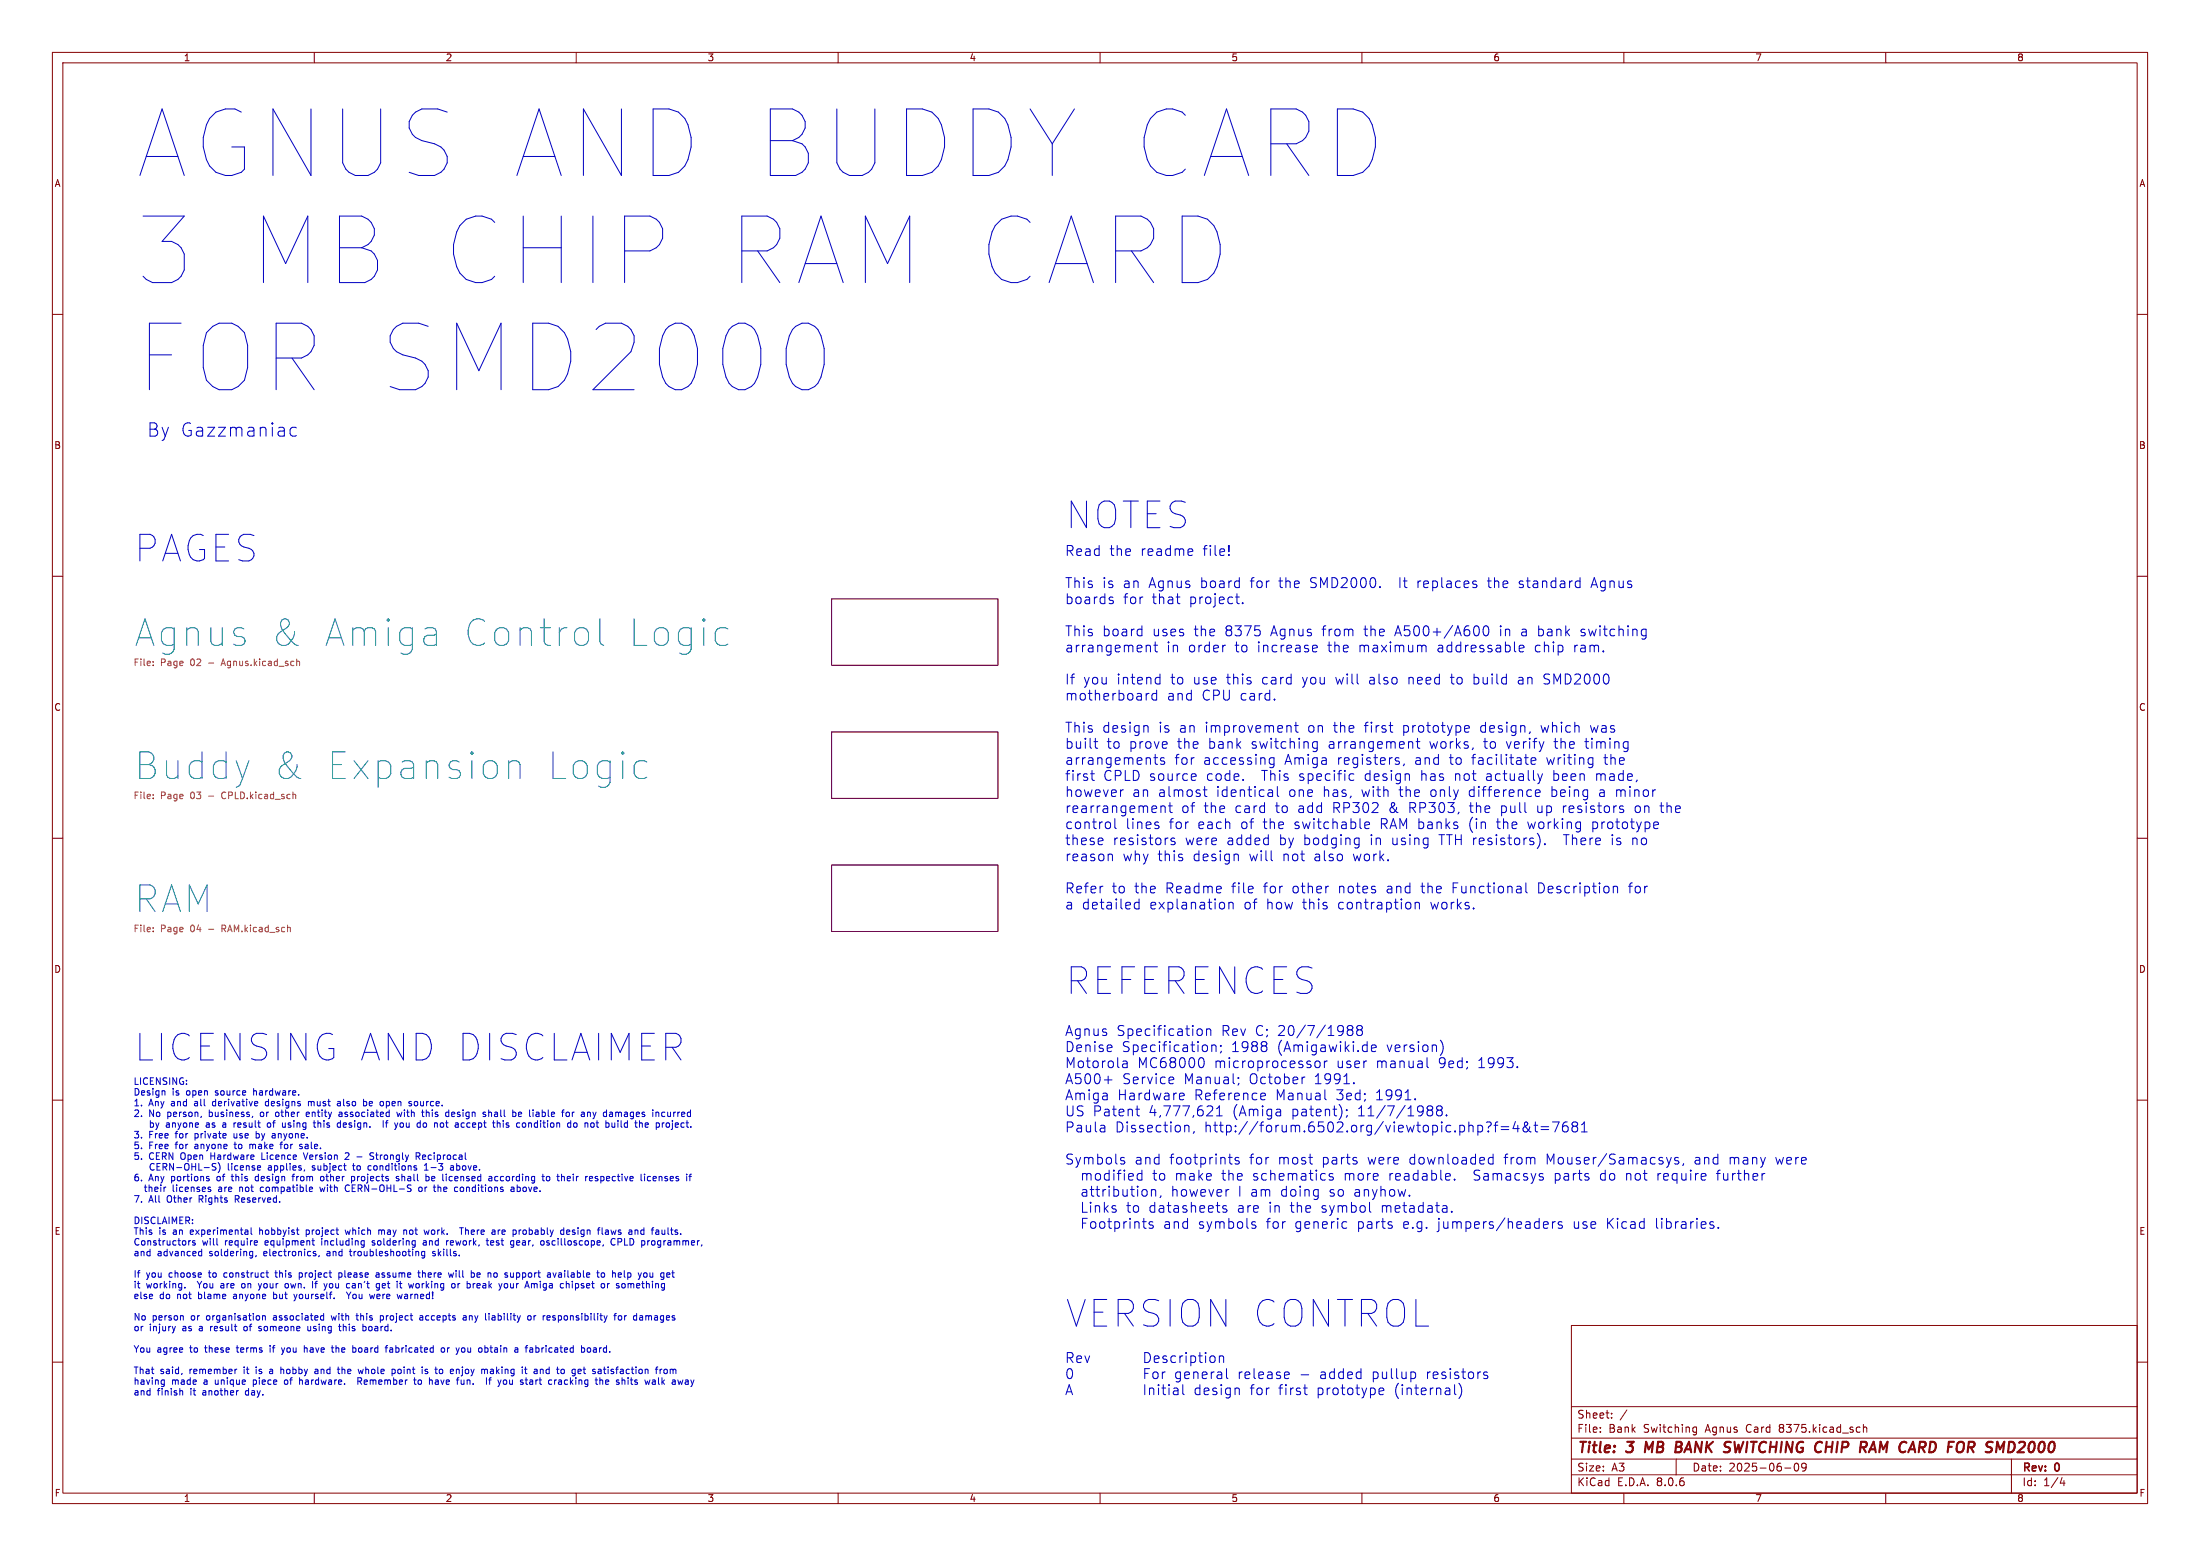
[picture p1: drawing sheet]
<svg xmlns="http://www.w3.org/2000/svg" width="420mm" height="297mm" viewBox="0 0 420 297" stroke-linecap="round" stroke-linejoin="round" font-family="sans-serif">
<g fill="none" stroke="#840000" stroke-width=".19">
<path d="M10 10h400v277h-400zM12 12h396v273h-396zM60 10v2M110 10v2M160 10v2M210 10v2M260 10v2M310 10v2M360 10v2M10 60h2M408 60h2M10 110h2"/>
<path d="M408 110h2M10 160h2M408 160h2M10 210h2M408 210h2M10 260h2M300 253h108v32h-108zM408 260h2M300 278.5h108M300 274.5h108M300 268.5h108M305.5 273.2v.2"/>
<path d="M305.5 272.5v.1M307.7 270.5v.2M307.7 269.8v.1M310.6 269.1l-1.3 1.9M320 278.5v3M323.3 273.3h.6M323.3 272.5h.6M323.9 272.4v1.2l-.3 .3-.4-.1M342.7 279.4l.2-.1a.8 .8 0 0 1 .5 .7 .8 .8 0 0 1-.5 .8 1 1 0 0 1-.2-1.4zM344.8 279.9l-.3 .3h-.3l-.3-.3 .2-.5 .4-.1 .2 .1a.99 .99 0 0 1-.3 1.4h-.3M355.7 272.5l.2-.1 .4 .1 .1 .9M355.7 271.9v1.5"/>
<path d="M384 278.5v6.5M60 285v2M110 285v2M160 285v2M210 285v2M260 285v2M300 281.5h108M310 285v2M340.7 280.2h1.2M360 285v2M393.7 282l-.4 1.1h.9M394 282.6v1"/>
</g>
<path d="M314.3 275.2l-.3 2M319.9 276.2h.7M320.1 275.2h.6M320.6 276.2l.3 .1M320.8 277.1l-1 .1M320.8 276.1l-.2 .1M348.6 276.2h1.2M348.7 275.2l-.2 2M356.8 277.2l.9-2 .4 2M357 276.6h1M384.3 275.3a1.13 1.13 0 0 1 .1 1.4" fill="none" stroke="#840000" stroke-width=".4"/>
<path d="M158.7 114.3h31.8v12.7h-31.8zM158.7 139.7h31.8v12.7h-31.8zM158.7 165.1h31.8v12.7h-31.8z" fill="none" stroke="#840084" stroke-width=".19"/>
<path d="M82.6 119.8l.5 .3 .2 .4v2.7M111.4 119.8l.5 .3 .4 .7v1.4l-.4 .8-.5 .2M114.5 118.1v4.4l.3 .5 .4 .2M83.3 123l-.5 .2M83.3 121l-.5 .3M136.8 122.7l.7 .5h1l.5-.2M139 120.1l-.5-.3h-1l-.7 .5M97.1 145.2v3.4M97.1 145.7a1.26 1.26 0 0 1 2.2 .2v2.7M121.5 145.5l.5-.3h1l.5 .3M121.5 148.4l.5 .2h1l.5-.2" fill="none" stroke="#008484" stroke-width=".19"/>
<path d="M29.2 177.7v.2M29.2 177.1v.1" fill="none" stroke="#848400" stroke-width=".19"/>
<g fill="none" stroke="#0000c2" stroke-width=".19">
<path d="M154.3 61.7l1.2 .6 .6 .6a10.7 10.7 0 0 1 0 10.3l-.6 .6-1.2 .6h-1.2M55.4 82v.8l.2 .3 .3 .2 .7-.2M212 114.6l.5 .1 .1 .3-.3 .2h-.4M212 114h.5M218 119.5v1.9M224.5 114h.8M225.1 115.2h.2M227.4 104.8h.2l.1 .4-.9 .2M227.6 105.9l-.2 .1M234.6 105.8v.2M234.6 104.1v1.2M235.9 114h.7"/>
<path d="M236.4 115.2h.2M237.2 115v.2M263.4 112v.2M281.7 111.5l.3 .3-.3 .4M281.7 110.9l.2 .1M282 119.5a1.19 1.19 0 0 1 0 1.9M283.4 119.5h.4a1.19 1.19 0 0 1 0 1.9h-.2a1.27 1.27 0 0 1-.2-1.9zM301.5 110.9l.1 .1M301.6 110.3v1.9M301.6 112.1l-.1 .1M217.8 120.1l.2 .1M218 121.3l-.2 .1"/>
<path d="M218.9 138.5l.3 .3v1M219.1 123.2h.4l.1 .2v1M219.4 132.4h-.4M220.3 123.2h.7M220.5 122.5v1.7l.1 .1 .4 .1M220.8 132.4h-.5l-.4 .3v.6l.2 .2h.7M220.8 131.7v1.9M220.9 129.3l.5 .1M221.4 128.7v1.9M221.4 130.5l-.5 .1M233.8 123.2h.2M243.3 133.4v.2"/>
<path d="M246.2 138.5l.3 .3v1M247.1 138.5h.7M247.4 137.9v1.6l.1 .2 .3 .1M250.8 123.2h.6l.1 .4-.9 .2M251.4 124.3l-.6 .1M265.2 138.5h.7M265.7 139.8h.2M271.7 123.2h.5v.2v1M279.9 138.5l.5 .1 .1 .3-.9 .2M280.4 139.7l-.5 .1M290 123.8l.9-.2-.1-.4h-.5l-.3 .2 .1 .9h.7M313.7 120.1l.5 .1"/>
<path d="M314.2 121.3l-.5 .1M314.2 120.1v1.5l-.3 .4M208.2 147.7h.7M208.5 147.1v1.6l.1 .2 .3 .1M208.8 141.6h.8M209.1 140.9v1.7l.1 .1 .4 .1M211.8 157l.2 .3v.5l-.2 .3M212.8 156.3v1.6l.3 .3M214.5 150.8l-.4 .1M220.3 144.6h.7M220.5 144v1.6l.1 .2 .4 .1M221 157.5l.3 .3-.3 .4"/>
<path d="M221 156.9l.2 .1M221.6 153.8v1.3M221.6 154a.47 .47 0 0 1 .8 .1v1M222.3 144.7l-.5-.1-.3 .3 .1 .3 .7 .2v.4h-.8M223.1 153.8h.7M223.3 153.2v1.6l.1 .2 .4 .1M228.1 147.7l.1 .1 .1 .3-.9 .2M228.2 148.9l-.1 .1M229.7 150.8h.7M230 150.1v1.7l.1 .1 .3 .1M242.3 150.8h.4l.2 .2v1M242.9 151.9l-.6 .1"/>
<path d="M242.9 151.2l-.6 .1M243.2 144.7l-.5-.1-.4 .4v.5l.2 .3h.7M243.2 144.6v1.6l-.2 .2M243.8 150.1v1.7l.3 .2M250.6 142.5l.3 .3 .6-.1M251.5 141.6v1.5l-.2 .3M251.5 141.7l-.6-.1-.3 .3M257.7 147.8h.8M257.7 148.9h.8M258.9 160l.6 .1M259.5 160v1.5l-.2 .3M260.5 157.5l.9-.2v-.3l-.6-.1-.3 .3 .1 .9h.8"/>
<path d="M266.9 145.3l.3 .2-.3 .4M266.9 144.6l.2 .1M268.1 145.8l-.2 .4M269.6 141.7l.1 1.1M270.3 141.6h.8M270.6 140.9v1.7l.1 .1 .4 .1M292.3 145.3l.9-.2-.1-.4-.5-.1-.3 .3 .1 .9h.7M293.1 151l.3-.2h.3l.3 .2v.2l-.9 .2M293.1 151.8l.3 .2 .5-.1M293.6 147.7l.4 1.3M293.9 159.9l.1 .8-.3 .9M294 149l-.2 .4"/>
<path d="M294.5 147.7l-.5 1.3M303.9 144.6l.2 .1M304.1 144.6v1.6l-.2 .2M304.1 145.8l-.2 .1M309.4 153.8l.5 .1M309.4 154.5l.5 .1 .1 .2-.3 .3h-.4M316 156.9l.5 .1 .1 .3-.9 .2M316.5 158.1l-.5 .1M210.5 160.1l.1 .3-.9 .2M211.8 163l.5 .1 .1 .2v1M217.5 171.6v1.9M217.5 172.3l-.6-.1-.4 .4v.5l.2 .3h.8"/>
<path d="M224.3 160.1l-.5-.1-.3 .2 .1 .3 .7 .2v.4h-.8M233.7 172.4v.9M234.6 172.2v1.3M234.6 172.4a.47 .47 0 0 1 .8 .1v1M236.1 163l.3 .3v1M259.5 161.1l-.6 .1M270.2 172.2v1.3M270.2 172.4a.47 .47 0 0 1 .8 .1v1M291.3 168.5v1.7l.3 .2M294.9 161v.2M308 169.3a.47 .47 0 0 1 .8 .1v1M212.2 199.5l.1 .4-.9 .2"/>
<path d="M228.7 196.5a.52 .52 0 0 1 .8 .2v.6a.52 .52 0 0 1-.8 .3M230.3 196.6a.47 .47 0 0 1 .8 .1v1M230.3 196.4v1.3M231.3 199.5v1.2M231.3 199.6a.47 .47 0 0 1 .8 .1v1M233.1 199.5v.2M241.7 199.7l.2 .3v.4l-.2 .2M241.9 199.2l-.2 .3M257.5 196.6l-.3 .3 .1 .6 .2 .2 .6-.1 .2-.3-.1-.6-.3-.1M257.5 196.6l-.3-.4 .1-.3 .2-.1h.6l.2 .3-.1 .3-.3 .2M257.5 196.6h.4M259.4 196.6l-.4 .3v.4l.4 .4h.3l.4-.4v-.4l-.4-.3"/>
<path d="M259.4 196.6l-.4-.4 .1-.3 .3-.1h.3l.4 .3-.1 .3-.3 .2M259.4 196.6h.3M275 198.5a2.21 2.21 0 0 1 .1 2.9M31.3 208.2l.2 .2v.6M38.4 213.1v.1M39.5 214.3l-.1 .1M39.5 214.7l-.2 .2 .2 .3M42.9 214.3l-.3 .1M43 214.7h-.3l-.2 .2 .1 .2 .4 .1M44.9 214.3h.1M47.7 218.4v.9M47.9 218.4l-.2 .1"/>
<path d="M48.2 213.1l-.1 .2M48.9 215.9v1.3M48.9 217.2h.1M49 216.4h-.1M49.1 210.3l.1 .2-.6 .2M50.8 210.3l-.1 .2 .1 .5M51.1 214.4l.3-.1 .3 .3v.3l-.3 .3-.3-.1-.1-.2zM51.9 217l.2 .2h.3M52.4 216.4h-.4M52.4 216.7h-.3l-.2 .2M52.7 212.3l-.1 .2 .1 .6M53.4 218.4h.5"/>
<path d="M53.6 218.2v1.1M54.5 214.3v.9M54.5 215.1l-.2 .1M57.7 218.5l-.3-.1-.2 .3 .5 .3M57.7 219.1l-.1 .2-.4-.1M58.9 210.2v.9M58.9 212.3l-.4 .2v.6h.4M59.1 212.6l-.6 .1M59.2 210.2l-.3 .2M59.8 214.3h.5M60 215.1l.3 .1M60.7 213.9v1.3"/>
<path d="M61.1 214.3l-.4 .1M64.4 210.3h.5M64.7 212.3h.5M64.9 214.3l.1 .1M65 213.9v1.3M65 215.1l-.1 .1M65 210.5l-.4 .1-.2 .2 .2 .3 .4-.1M65.3 212.6h-.4l-.2 .2 .2 .3h.4M66 214.3l-.5 .2 .1 .6 .4 .1M66.1 214.6l-.6 .1M69.4 210.3l.4-.1 .2 .3-.1 .5h-.5M69.4 209.8v1.3"/>
<path d="M73.1 210.3l.1 .2-.1 .5M73.2 213.9v1.3M73.6 214.3h.5M73.9 213.9l-.1 .2v1.1M75.8 212.3l.2 .8 .2-.6 .3 .6 .2-.8M77 214.4v.7M78.4 210.7l.2 .1-.2 .3M78.4 210.2l.1 .1M79.2 210.3l-.1 .2 .1 .5M80.5 212.3h.5M80.7 213.1h.3M81.2 214.3l.2 .3v.3l-.2 .3"/>
<path d="M81.4 211.9v1.2M81.6 212.3l-.2 .1M85.1 214.3h.5M85.2 213.9l.1 1.2M85.3 212.3h.4M85.7 213.1h-.4M85.7 211.9v1.2M89.6 214.3l-.4 .1-.1 .2 .1 .5 .4 .1M92.4 212.7l.3 .1v.1l-.4 .2M92.4 212.3h.3M93.3 211.9v1.2M93.7 212.3l-.4 .1"/>
<path d="M96.1 213.9v.1M96.1 214.3v.9M96.6 215.1l.4 .1M97 214.3l-.4 .2 .1 .2h.3M98 212.3h.4l.1 .2-.1 .5-.4 .1M99.5 212.3h-.3l-.2 .2v.6h.5M99.6 212.6l-.6 .1M100.9 214.4l.2-.1 .3 .1 .1 .8M100.9 214.3v.9M102.4 213.1h.5M102.4 212.3h.4M102.9 212.6l-.5 .1"/>
<path d="M108.1 212.4l.2-.1 .4 .1v.5l-.1 .2h-.3l-.2-.1zM109.6 214.4l.3-.1 .3 .3-.2 .5h-.4M112.3 212.3l.4 .2v.6M118.6 215l.2 .2M119.2 214.4v.7M126.9 212.3h-.3l-.3 .2 .1 .6h.5M129.3 214.3l-.4 .2 .1 .6 .3 .1M129.5 214.6l-.6 .1M210.8 206.1h1.5M210.8 214.9l.1 1.2M210.9 216l-.2 .1M210.9 215.2l-.2 .1"/>
<path d="M214.4 202.6h.7l.1 1.2M214.4 203.7h.8M215.2 203l-.8 .2M216.8 211.7h.7M217.1 211.1v1.6l.1 .2 .3 .1M223.8 205.6l.2 .1 .1 .3-.9 .2M224 206.8l-.2 .1M225.4 208.7h.6l.1 .4-.9 .2M226 209.8l-.6 .1M226.4 214.8l.5 .1 .1 .2v1M228 216l-.2 .3M229.8 202.2a.98 .98 0 0 1-.6 1.6"/>
<path d="M230.3 213h1.2M231.4 211.3v.6M232.2 213h1.1M232.2 211.6l.6-.5v1.9M233.1 200.6l-.1 .4M236.4 205.7v.2M236.5 206.8l-.2 .3M240.9 208.7h.6l.1 .4-.9 .2M241.5 209.8l-.6 .1M249.1 205.6l-.4 .1M251.1 202.7a.52 .52 0 0 1 .5-.2 .52 .52 0 0 1 .4 .4v.5a.52 .52 0 0 1-.5 .4 .52 .52 0 0 1-.5-.4zM252.8 202.5v1.3"/>
<path d="M252.9 209.7l.3 .2M253.4 202.5l-.4 .1-.2 .3M257.1 211.8v.2M257.2 212.9l-.2 .4M258.5 206.7v.2M261.8 200.1l.9-.2-.1-.4h-.5l-.3 .2 .1 .9h.7M270.2 209.7v.2M272.4 201.9v1.6l.3 .3M272.5 211.7l.3 .2M272.5 211.3l.3-.2h.4l.2 .2 .1 .2-.3 .4M272.8 211.9h.4M272.8 211.9l-.3 .2"/>
<path d="M273.2 211.9l.3 .4-.1 .5-.2 .2h-.4l-.3-.2M274.6 211.9l-.4 .4v.3l.4 .4h.4l.3-.4v-.3l-.3-.4M274.6 211.9l-.4-.4 .1-.2 .3-.2h.4l.3 .3-.1 .3-.2 .2M274.6 211.9h.4M276.1 212.8v.2M286.6 215.1h1.4M286.6 215.6h1.4M289.3 214.1l-.5 1.3h1.2M289.7 203.6v.2M289.8 214.8v1.3M292 215.1l-.1 .4-.2 .4a.52 .52 0 0 1-.8 0 .52 .52 0 0 1 0-.7l.8-.7-.1-.3h-.5a.71 .71 0 0 0 .2 1 1.35 1.35 0 0 0 1 .9M292.8 214.8h.8"/>
<path d="M293.1 214.2v1.6l.1 .2 .4 .1M294.2 215.1h1.4M294.2 215.6h1.4M296.4 214.2h1.2l-.8 1.9M299.2 214.2a.76 .76 0 0 0-.9 .8v.7l.2 .3 .5 .1 .3-.2 .1-.7-.2-.2-.6-.1-.3 .3M300.5 215l-.4 .3 .1 .6 .3 .2 .5-.1 .2-.3-.1-.5-.3-.2M300.5 215l-.4-.4 .1-.3 .3-.1h.5l.2 .3-.1 .3-.3 .2M300.5 215h.3M301.9 216.1h1.1M301.9 214.7l.6-.5v1.9M36 236.8v.9M36.4 236.8l-.4 .3"/>
<path d="M37.2 236.9l-.3-.1-.2 .2 .1 .2 .4 .1v.3h-.5M38.1 238.9h.4M38.5 238.4v1.3M38.5 239.6l-.4 .1M39.6 225h.3l.1 .2-.5 .2M39.6 224.5l.3 .1M40.2 227.1v.3M41 222.7l.2 .3-.2 .3M41 222.1h.2M41.5 237.6l.1 .1M41.7 222a1.49 1.49 0 0 1 0 1.8M45.8 226.6v.8"/>
<path d="M45.9 226.6l-.1 .1M47.2 234.8l.1 .2v.6M47.3 235.6h-.1M47.3 235.1h-.1M47.9 234.3v1.1l.2 .2M48.1 238.9h.1M48.2 238.9v1.1M48.2 239.6l-.1 .1M48.8 224.6l-.1 .2 .1 .5M48.9 239.6l-.1 .3M49.1 236.9v.2l-.6 .1M50.2 226.6l-.4 .1-.1 .1 .1 .5 .4 .1"/>
<path d="M51.4 222.5l-.1 .1M51.4 222.9l-.2 .1 .2 .3M55.7 224.5h.5M55.9 224.3v1.1M57.9 220l.4 1.3M58.5 234.8v1.2M58.5 235.6h.1M58.6 234.8h-.1M59.5 236.8h.5M59.6 226.7l.1 .2-.6 .1M59.6 223.3h.4M59.7 236.4v1.1l.3 .2"/>
<path d="M60 239.3h.3v.2l-.4 .2M60 238.9h.3M60 222.5l-.4 .2 .1 .2h.3M60.9 239.6l-.1 .3M61.1 226.6l.2 .8 .2-.6 .3 .6M61.7 224.6l-.3-.1-.2 .3v.5l.2 .1 .3-.1M65.9 234.8l.2 .8 .3-.6M66.3 226.2a.61 .61 0 0 0-.4 .7 .61 .61 0 0 0 .8 .4M66.4 220l-.5 .2M66.4 226.2l.3 .1M66.6 220.6l-.8 .7h.8M66.7 238.9h.5"/>
<path d="M66.9 238.4v1.2M67.1 224.6l.4-.1 .2 .3-.1 .5h-.5M67.1 224.5v1.3M67.3 222.5h.5M67.5 222.1v1.1l.3 .1M68.1 220.8h1M69.2 236.8l.3 .1M69.5 237.6l-.3 .1M69.5 236.8v1l-.1 .2M70.5 222.5l.4 .1M70.9 223.3h-.4M71 237.6l.2 .1"/>
<path d="M71.2 236.8l-.2 .2 .2 .2M71.3 220.1l-.4-.1-.2 .2v.3l.5 .3 .1 .3-.2 .2-.5-.1M72.3 234.8v.8M72.3 234.9l.4-.1 .2 .2M76.1 224.6l-.3-.1-.2 .2 .1 .2 .4 .1v.3h-.5M77.3 234.8l.3 .2v.6M79.4 220.7l.6-.1 .2-.1-.1-.3-.7-.2v1.3M79.7 220.7l.5 .6M80 226.7l.2-.1 .3 .1 .1 .5-.1 .2h-.3l-.2-.1zM81 223.3h.7M81.1 238.9h-.4l-.2 .2 .1 .5h.5M81.1 238.9v1l-.3 .2h-.3"/>
<path d="M81.2 236.8l-.4 .1M81.3 237.2h-.3l-.2 .2v.2l.5 .1M81.3 224.6l.4-.1 .2 .3-.1 .5h-.5M81.3 224.1v1.3M81.4 222.1v1.2M81.9 234.8l-.2 .8-.3-.6-.2 .6M82.5 224.6v.7M82.6 239.6l.4 .1M83 238.9l-.4 .1v.2l.4 .1M83 224.9l-.6 .1M83.6 226.2v1.2M84 226.6l-.4 .1"/>
<path d="M85.2 236.8v.9M85.6 236.8l-.4 .3M86 224.5l-.3 .3v.4l.3 .2M86 222.6h.5l.1 .7M86.6 222.8l-.4 .1-.2 .1 .2 .3h.4M87.7 234.3h.8M88.1 234.3v1.3M88.3 226.6l-.3 .1-.1 .1v.5l.4 .1M88.9 234.3v1.3M89.2 234.8l-.3 .1M92.8 236.8h.5M93 236.4v1.1l.3 .2"/>
<path d="M93.4 225.3h.5M93.4 224.6h.4l.1 .8M93.9 224.9l-.5 .1M94.9 224.5l-.3 .1-.2 .2 .1 .5 .4 .1M95.1 234.8v.8M95.5 234.8l-.4 .2M97.6 236.9h.5M97.6 237.6h.5M97.6 226.7h.5v.7M98.1 236.8v1l-.3 .3-.3-.1M98.1 226.9l-.4 .1-.2 .1 .2 .3h.4M98.7 227.4h.4"/>
<path d="M98.7 226.2v1.2M99.1 234.8v.8M99.1 226.6l-.4 .1M99.5 234.8l-.4 .2M103.3 236.9l.3-.1 .3 .3-.1 .5h-.5M103.5 224.5h.4M103.6 224.1v1.1l.3 .2M104.4 224.6l.3-.1 .3 .3v.4l-.3 .2-.3-.1-.1-.1zM107.5 234.8h.1M107.6 234.3v1.3M107.6 235.6h-.1M108.2 235.2l.6-.1-.1-.3h-.3l-.2 .2v.6h.5"/>
<path d="M108.4 224.6v.7M108.9 224.9l-.6 .1M112.9 224.5l.2 .4-.6 .1M113.1 225.3l-.2 .1M113.6 225.3l.4 .1M114 224.5l-.4 .2 .1 .2 .3 .1M115.6 234.8h.5l.1 .8M116.2 235.1h-.5l-.2 .2 .2 .3h.5M117.1 236.4a.61 .61 0 0 0-.5 .8 .61 .61 0 0 0 .8 .3M117.2 236.4l.2 .1M118 236.4v1.3M118 237.1h.5"/>
<path d="M121.4 234.8l.4 .2v.6M122.4 234.9v.6M123 224.1v.1M124 236.8l-.2 .1M124.2 224.6l-.4-.1-.2 .3 .1 .5h.5M124.7 224.6v.7M125.3 224.9l-.6 .1M126.4 235.4l.2 .2 .3-.1M126.9 234.8v.8M214.2 221.6h.4l.1 .3-.2 .3h-.4M214.2 220.9l.4 .1M218 224.1l-.5-.1-.4 .4v.5l.2 .3h.7"/>
<path d="M218 223.4v1.9M219.8 227.1v1.2M219.8 227.2a.47 .47 0 0 1 .8 .1v1M220.1 233.3l-.5-.1-.2 .3v.2l.7 .2v.5h-.7M221.6 228.2l-.2 .4M234.1 230.2l-.4-.1-.3 .3 .1 .3 .6 .1v.5h-.7M234.4 227.1h.2M234.5 220.9h.7M234.9 222.1l.3 .1M236.5 221l-.5-.1-.2 .3 .1 .3 .6 .1v.5h-.7M239.2 233.8l.5 .1 .1 .3-.3 .3h-.4M239.2 233.2l.5 .1"/>
<path d="M254.5 224.1l-.5-.1-.3 .3 .1 .2 .7 .2v.5h-.8M256.9 233.2l.2 .1M257.1 234.4l-.2 .1M261.5 231.3l.2 .1M277.1 231.2v.2M277.7 225.1v.2M284.3 222.1h.7M284.3 221h.7M285 220.3v1.9M295.3 233.2l.2 .1 .1 .3-.9 .2M295.5 234.4l-.2 .1M296.4 233.2v1.3"/>
<path d="M296.9 233.2l-.3 .1-.2 .3M298.2 233.3l-.5-.1-.2 .3 .1 .2 .6 .2v.5h-.7M319.1 220.9l-.5 1.3M320.4 221l-.4-.1-.3 .3 .1 .3 .6 .1v.5h-.7M321.4 222.1l-.2 .4M328 234.3v.2M33.5 253.2l-.3 .8M34.9 251.2l.1 .8M35.3 245.7v.1M46.2 245.1l-.1 .1 .1 .6M46.7 253.2l-.2 .2 .2 .6M49.3 245l.3 .8"/>
<path d="M49.4 254h.4M49.6 245.8l-.3 .5M49.8 253.2l-.4 .2v.1l.4 .1M49.9 245l-.3 .8M50.1 251.2l.2-.1 .3 .1 .1 .8M50.1 251.1v.9M50.8 242.9h.5M51 243.6l.3 .2M51.6 256.8v.2M51.6 257.3v.8M52.2 246.6v1.3M52.2 247.8l.2 .1"/>
<path d="M52.4 247l-.2 .1M52.5 242.9h.5M52.7 242.5v1.2M53.7 257.3l.3 .8M54 258.1l-.3 .4M54.3 257.3l-.3 .8M55 245.1l-.4-.1-.2 .2 .1 .5 .1 .1h.4M56.1 247l.3 .9M56.4 247.9l-.3 .4M56.7 247l-.3 .9M57.1 243.7l.4 .1M57.1 242.9v1.3"/>
<path d="M57.5 242.9l-.4 .1M58.1 256.8v1.3M58.1 257.4l.4-.1 .1 .1M58.8 253.2v.8h.3l.2-.1M60.1 245h.5M60.3 244.8v1M61.4 251.1l.4 .1M61.8 250.7v1.3M61.8 251.9l-.4 .1M63.2 251.1l.3 .9M63.2 257.3h.5M63.5 258l.2 .1"/>
<path d="M64.6 253.2h.5M64.7 242.9v1.3M64.7 243l.4-.1 .1 .2M64.8 252.7v1.1l.3 .2M65.2 243.7l-.1 .1-.4-.1M66.1 246.6l.5 .7M66.6 247.3v.6M67 246.6l-.4 .7M67.3 245.4v.4M67.5 257.3h.3l.2 .2-.1 .5-.4 .1M68 251.1h.4M68.1 250.7v1.1l.3 .2"/>
<path d="M69.3 253.2h.3l.3 .2-.1 .6h-.5M71.5 247l-.2 .9-.3-.6M71.8 243h.5l.1 .8M72.1 245l.3 .1M72.4 243.3h-.5l-.1 .2 .1 .3 .5-.1M72.4 245.8h-.3M72.4 245v1l-.1 .2-.3 .1M72.6 251.2l.4-.1 .2 .1M72.6 251.1v1.3M73.2 251.9l-.2 .1-.4-.1M73.4 245l-.4 .2v.6h.4M73.5 257.3h.5"/>
<path d="M73.6 245.3l-.6 .1M74 256.8l-.2 .1M74.8 257.3h-.4M74.8 257.6h-.3l-.1 .2v.2l.4 .1M76.8 247l-.3 .9-.2-.6M79.7 242.9h.5M79.8 245l-.3 .1-.1 .1v.5l.4 .1M79.9 242.5v1.1l.3 .2M80.2 251.2h.5v.8M80.7 242.5v1.3M80.7 251.4l-.4 .1-.2 .2 .2 .3 .4-.1M80.8 242.9l-.1 .2"/>
<path d="M84.3 257.3h.3l.3 .2v.4l-.3 .2-.3-.1-.1-.1zM85.4 257.3v.8M85.7 257.3l-.3 .2M86.6 242.9l-.3 .9-.2-.6-.2 .6M87.4 245v.8M87.8 245l-.4 .2M88.2 257.3h.4M88.2 258h.4M88.5 251.2h.4l.1 .8M89 251.4l-.4 .1-.2 .2 .2 .3 .4-.1M90.1 242.9l.4 .1 .1 .2-.1 .5-.4 .1M91.5 242.9l-.4 .2v.6l.4 .1"/>
<path d="M91.5 245l-.4 .2v.6h.4M91.7 243.3l-.6 .1M91.7 245.3l-.6 .1M92.6 257.3h.3l.2 .1M93.1 258l-.2 .1-.3-.1M93.4 250.7v.1M93.4 251.1v.9M94.3 243.6l.2 .2 .3-.1M94.8 243l-.3-.1-.2 .3M96.9 245.1v.6M97.5 245v.7l.1 .1M98 243.7l-.4 .1"/>
<path d="M98 242.9v.9M100.9 251.2l.3-.1 .2 .3v.3l-.2 .3-.3-.1-.2-.2zM101.9 251.1v.9M102.2 245l.3 .2v.6M102.2 251.1l-.3 .3M102.3 258l.4 .1M102.7 257.3h-.4M104.6 251.1l.4 .1v.2l-.6 .2M105 251.9l-.4 .1M105.6 242.9l.3 .9 .3-.9M109.3 244.6v.1M109.3 245v.8"/>
<path d="M111.1 257.3h.4l.1 .2v.5l-.5 .1M112.2 257.3h.3l.3 .2v.4l-.3 .2-.3-.1-.1-.1zM113.4 257.3h-.1M113.4 257.6l-.2 .2 .2 .3M114.9 243l.3-.1 .2 .3v.4l-.2 .2-.3-.1-.1-.1zM117.2 251.1h.5M117.7 245.8h.1M117.7 250.7l-.3 .2v1.1M117.7 245.1v.3M118.1 251.2l.2-.1 .3 .1 .1 .5-.1 .2-.3 .1-.2-.1zM119.2 242.5v1.1l.2 .2M120.9 245.1l-.3-.1-.2 .2"/>
<path d="M122.3 251.1l.4 .2v.7M122.7 251.9l-.4 .1M122.7 251.4l-.4 .1M124.1 242.9v.7l.3 .2M128.2 242.9h.5M128.4 242.5v1.1l.3 .2M224.4 258.9l-.5-.1-.4 .4v.5l.2 .3h.7M225.3 258.8v1.3M225.8 258.8l-.4 .1-.1 .3M226.4 258.2v.2M226.4 258.8v1.3M227.3 258.9l.6-.1 .3 .4v.5l-.1 .3h-.8"/>
<path d="M227.3 258.8v1.9M228.8 258.8h.7M229.1 258.2v1.6l.1 .2 .3 .1M230.2 258.2v.2M230.2 258.8v1.3M231.1 259a.52 .52 0 0 1 .5-.2 .52 .52 0 0 1 .4 .4v.5a.52 .52 0 0 1-.5 .4 .52 .52 0 0 1-.5-.4zM232.8 258.8v1.3M232.8 259a.47 .47 0 0 1 .8 .1v1M31 263.4l.4 .1M31.4 263.4l-.1 1.1M31.4 264.2h-.4M34.5 265.4l.4 .2v.7"/>
<path d="M45.2 261.4l-.3 .1M51.6 261.4h-.1M51.6 261.7l-.2 .2 .2 .3M54 261.4l-.4 .1M54.4 263.5l-.1 .1 .1 .6M57.2 263v1.2M57.6 263.4l-.4 .1M60.2 261.4h.4M60.7 261.7h-.4l-.2 .2 .2 .3 .4-.1M64.4 261.4h.5M64.6 262.1l.3 .1M68.3 263.6h.6l.1-.2v-.3l-.7-.1v1.2"/>
<path d="M68.6 263.6l.4 .6M69.3 261.4l-.2 .8-.2-.6-.3 .6M75 261.4h.2l.3 .2-.1 .5-.4 .1M76 261.5v.6M79 263.4h.4M79.1 263v1.1l.3 .1M80 263.4l-.2 .2v.4l.2 .2M81.6 261.4h-.3l-.2 .1 .1 .2 .4 .1v.3h-.5M83.1 263.8v.4M84.1 261.4h.3l.1 .2v.5l-.4 .1M87.2 261.4h.4l.1 .8M88 263.4l.1 .8h.3l.2-.1"/>
<path d="M92.9 263v1.2M93.3 263.4h.5M93.8 263l-.3 .2v1M94 261.4h-.3M94.1 261.7h-.3l-.2 .2 .1 .2 .4 .1M96.7 263.5v.6M101.5 263.4l-.3 .1M101.6 263.8h-.3l-.2 .1 .1 .3h.4M104.3 261.5v.6M106.2 263.4l-.2 .1M106.7 263.5h.4M107.2 263.7l-.4 .1-.2 .1 .2 .3h.4"/>
<path d="M111.3 261.4h.5M111.5 262l.3 .2M114.7 263.4l.4 .2v.6M115.2 261.4h.5M115.5 262.2h.2M115.6 263.8l.6-.1v-.2l-.4-.1-.2 .2 .1 .6h.5M116.1 260.9v.1M119.9 263v.1M119.9 263.4v.8M120.3 263.4h.5M125.7 263v1.1l.2 .1M126 261.4v.8"/>
<path d="M126.4 261.4l-.4 .2M126.8 261.5l.2-.1 .3 .1 .1 .5-.1 .1-.3 .1-.2-.1zM127.9 261.4v.8M128.4 261.4h-.3l-.2 .1M130.8 264.1l.2 .1h.4M130.8 263.5h.5l.1 .7M131.4 263.7l-.4 .1-.2 .1M203.5 266.2l.6-1.9 .7 1.9M203.7 265.7h.9M218.5 262.1h.7M218.5 261.2v1.9M218.5 264.3v1.9"/>
<path d="M219.4 264.9v1.3M219.4 265.1a.47 .47 0 0 1 .9 .1v1M220.2 262.1a.52 .52 0 0 1 .5-.2 .52 .52 0 0 1 .4 .3v.6a.52 .52 0 0 1-.5 .4 .52 .52 0 0 1-.5-.4zM221.2 264.3v.2M221.2 264.9v1.3M221.8 264.9h.7M221.9 261.9v1.2M222.1 264.3v1.6l.1 .2 .3 .1M222.4 261.9l-.3 .1-.2 .2M223.2 264.3v.2M223.2 264.9v1.3M224.1 265h.7l.1 1.2"/>
<path d="M224.9 265.4l-.6 .1a.37 .37 0 0 0-.3 .3 .37 .37 0 0 0 .3 .4l.6-.1M225.8 264.3v1.6l.3 .3M234.1 261.2v1.7l.3 .2M236.3 264.9l.3 .3v1M245.5 261.9l.5 .1 .1 .3-.9 .2M246 263.1h-.5M248.4 262.4h1.4M248.8 264.9h.8M249.2 266.1l.4 .1M263.3 265.2l.2-.3h.4l.3 .3v.2l-.9 .2M263.3 265.9l.2 .3 .6-.1M269.9 261.9l.3 .3v.6l-.3 .3"/>
<path d="M277.7 264.3v1.6l.3 .3M278.6 264.1a2.21 2.21 0 0 1-.1 2.8M283.2 262.2l.3 .3 .4 .1 .1 .2-.2 .3h-.6M283.9 262l-.4-.1-.3 .2"/>
</g>
<g font-size="17.7" fill="#0000c2">
<text x="25.4" y="35.1">AGNUS AND BUDDY CARD</text>
<text x="25.4" y="55.5">3 MB CHIP RAM CARD</text>
<text x="25.4" y="76">FOR SMD2000</text>
</g>
<g font-size="7.1" fill="#0000c2">
<text x="203.2" y="101.4">NOTES</text>
<text x="25.4" y="107.7">PAGES</text>
<text x="203.2" y="190.3">REFERENCES</text>
<text x="25.4" y="203">LICENSING AND DISCLAIMER</text>
<text x="203.2" y="253.8">VERSION CONTROL</text>
</g>
<g font-size="7.1" fill="#848400">
<text x="25.4" y="123.8">Agnus</text>
<text x="51" y="123.8">&amp; Amiga</text>
<text x="25.4" y="149.2">Buddy</text>
<text x="51.5" y="149.2">&amp; Expansion</text>
</g>
<g font-size="7.1" fill="#008484">
<text x="86.6" y="123.8">Control</text>
<text x="117.5" y="123.8">Logic</text>
<text x="102.6" y="149.2">Logic</text>
<text x="25.4" y="174.6">RAM</text>
</g>
<text font-size="3.5" fill="#0000c2" x="27.9" y="83.6">By Gazzmaniac</text>
<g font-size="2.8" fill="#840000">
<text x="301" y="277.9">Title:</text>
<text x="310.6" y="277.9">3</text>
<text x="314.9" y="277.9">MB</text>
<text x="321.5" y="277.9">BANK SWITCHING</text>
<text x="349.8" y="277.9">CHIP</text>
<text x="359.1" y="277.9">RAM CARD FOR</text>
<text x="385.6" y="277.9">SMD2000</text>
</g>
<g font-size="2.7" fill="#0000c2">
<text x="203.2" y="106.3">Read</text>
<text x="211.7" y="106.3">the</text>
<text x="217.7" y="106.3">readme</text>
<text x="229.6" y="106.3">file!</text>
<text x="203.2" y="112.4">This</text>
<text x="210.4" y="112.4">is</text>
<text x="214.3" y="112.4">an</text>
<text x="219.3" y="112.4">Agnus</text>
<text x="229.2" y="112.4">board</text>
<text x="238.8" y="112.4">for</text>
<text x="244.3" y="112.4">the</text>
<text x="250.3" y="112.4">SMD2000.</text>
<text x="267.4" y="112.4">It</text>
<text x="270.9" y="112.4">replaces</text>
<text x="284.5" y="112.4">the</text>
<text x="290.5" y="112.4">standard</text>
<text x="304.4" y="112.4">Agnus</text>
<text x="203.2" y="115.5">boards</text>
<text x="214.3" y="115.5">for</text>
<text x="219.9" y="115.5">that</text>
<text x="227" y="115.5">project.</text>
<text x="203.2" y="121.6">This</text>
<text x="203.2" y="124.7">arrangement</text>
<text x="210.4" y="121.6">board</text>
<text x="220" y="121.6">uses</text>
<text x="222.6" y="124.7">in</text>
<text x="226.8" y="124.7">order</text>
<text x="227.9" y="121.6">the</text>
<text x="233.9" y="121.6">8375</text>
<text x="235.7" y="124.7">to</text>
<text x="240.1" y="124.7">increase</text>
<text x="242.7" y="121.6">Agnus</text>
<text x="252.6" y="121.6">from</text>
<text x="253.6" y="124.7">the</text>
<text x="259.5" y="124.7">maximum</text>
<text x="260.6" y="121.6">the</text>
<text x="266.6" y="121.6">A500+/A600</text>
<text x="274.6" y="124.7">addressable</text>
<text x="286.6" y="121.6">in</text>
<text x="290.8" y="121.6">a bank</text>
<text x="293.3" y="124.7">chip</text>
<text x="300.8" y="124.7">ram.</text>
<text x="302.3" y="121.6">switching</text>
<text x="203.2" y="130.8">If</text>
<text x="206.7" y="130.8">you</text>
<text x="213.1" y="130.8">intend</text>
<text x="223.5" y="130.8">to</text>
<text x="227.8" y="130.8">use</text>
<text x="234.2" y="130.8">this</text>
<text x="241" y="130.8">card</text>
<text x="248.8" y="130.8">you</text>
<text x="255.2" y="130.8">will</text>
<text x="261.7" y="130.8">also</text>
<text x="269.2" y="130.8">need</text>
<text x="277.4" y="130.8">to</text>
<text x="281.8" y="130.8">build</text>
<text x="290.4" y="130.8">an</text>
<text x="295.3" y="130.8">SMD2000</text>
<text x="203.2" y="133.9">motherboard</text>
<text x="222.7" y="133.9">and</text>
<text x="229.4" y="133.9">CPU card.</text>
<text x="203.2" y="140">This</text>
<text x="203.2" y="143.1">built</text>
<text x="210.4" y="140">design</text>
<text x="211.2" y="143.1">to</text>
<text x="215.5" y="143.1">prove</text>
<text x="221.1" y="140">is</text>
<text x="224.7" y="143.1">the</text>
<text x="225.1" y="140">an</text>
<text x="230.1" y="140">improvement</text>
<text x="230.7" y="143.1">bank</text>
<text x="239" y="143.1">switching</text>
<text x="249.8" y="140">on</text>
<text x="253.7" y="143.1">arrangement</text>
<text x="254.7" y="140">the</text>
<text x="260.7" y="140">first</text>
<text x="268" y="140">prototype</text>
<text x="273.1" y="143.1">works,</text>
<text x="282.9" y="140">design,</text>
<text x="283.5" y="143.1">to</text>
<text x="287.9" y="143.1">verify</text>
<text x="294.6" y="140">which</text>
<text x="297.1" y="143.1">the</text>
<text x="303.1" y="143.1">timing</text>
<text x="304.1" y="140">was</text>
<text x="203.2" y="146.1">arrangements</text>
<text x="203.2" y="149.2">first</text>
<text x="210.5" y="149.2">CPLD source</text>
<text x="224.1" y="146.1">for</text>
<text x="229.7" y="146.1">accessing</text>
<text x="230.3" y="149.2">code.</text>
<text x="241" y="149.2">This</text>
<text x="245.2" y="146.1">Amiga</text>
<text x="248.1" y="149.2">specific</text>
<text x="255.3" y="146.1">registers,</text>
<text x="260.7" y="149.2">design</text>
<text x="270.2" y="146.1">and</text>
<text x="271.5" y="149.2">has</text>
<text x="276.9" y="146.1">to</text>
<text x="278" y="149.2">not</text>
<text x="281.2" y="146.1">facilitate</text>
<text x="284.1" y="149.2">actually</text>
<text x="295.5" y="146.1">writing</text>
<text x="296.9" y="149.2">been</text>
<text x="305.2" y="149.2">made,</text>
<text x="306.6" y="146.1">the</text>
<text x="203.2" y="152.3">however</text>
<text x="203.2" y="155.3">rearrangement</text>
<text x="216.1" y="152.3">an</text>
<text x="221" y="152.3">almost</text>
<text x="225.4" y="155.3">of</text>
<text x="229.8" y="155.3">the</text>
<text x="232.2" y="152.3">identical</text>
<text x="235.7" y="155.3">card</text>
<text x="243.5" y="155.3">to</text>
<text x="246.1" y="152.3">one</text>
<text x="247.9" y="155.3">add</text>
<text x="252.7" y="152.3">has,</text>
<text x="254.5" y="155.3">RP302</text>
<text x="260.1" y="152.3">with</text>
<text x="265.3" y="155.3">&amp;</text>
<text x="267.3" y="152.3">the</text>
<text x="269.2" y="155.3">RP303,</text>
<text x="273.3" y="152.3">only</text>
<text x="280.7" y="152.3">difference</text>
<text x="280.9" y="155.3">the</text>
<text x="286.9" y="155.3">pull</text>
<text x="293.8" y="155.3">up</text>
<text x="296.5" y="152.3">being</text>
<text x="298.8" y="155.3">resistors</text>
<text x="305.7" y="152.3">a minor</text>
<text x="312.7" y="155.3">on</text>
<text x="317.7" y="155.3">the</text>
<text x="203.2" y="158.4">control</text>
<text x="203.2" y="161.5">these</text>
<text x="212.3" y="161.5">resistors</text>
<text x="214.8" y="158.4">lines</text>
<text x="223.1" y="158.4">for</text>
<text x="226.2" y="161.5">were</text>
<text x="228.6" y="158.4">each</text>
<text x="234.2" y="161.5">added</text>
<text x="236.9" y="158.4">of</text>
<text x="241.2" y="158.4">the</text>
<text x="244.2" y="161.5">by</text>
<text x="247.2" y="158.4">switchable</text>
<text x="248.9" y="161.5">bodging</text>
<text x="261.7" y="161.5">in</text>
<text x="263.7" y="158.4">RAM banks</text>
<text x="265.9" y="161.5">using</text>
<text x="275" y="161.5">TTH resistors).</text>
<text x="280.7" y="158.4">(in</text>
<text x="286.1" y="158.4">the</text>
<text x="292.1" y="158.4">working</text>
<text x="299" y="161.5">There</text>
<text x="304.4" y="158.4">prototype</text>
<text x="308.2" y="161.5">is</text>
<text x="312.1" y="161.5">no</text>
<text x="203.2" y="164.5">reason</text>
<text x="214.3" y="164.5">why</text>
<text x="221" y="164.5">this</text>
<text x="227.7" y="164.5">design</text>
<text x="238.5" y="164.5">will</text>
<text x="244.9" y="164.5">not</text>
<text x="251" y="164.5">also</text>
<text x="258.5" y="164.5">work.</text>
<text x="203.2" y="170.7">Refer</text>
<text x="203.2" y="173.7">a detailed</text>
<text x="212.2" y="170.7">to</text>
<text x="216.5" y="170.7">the</text>
<text x="219.4" y="173.7">explanation</text>
<text x="222.5" y="170.7">Readme</text>
<text x="235.2" y="170.7">file</text>
<text x="237.4" y="173.7">of</text>
<text x="241.3" y="170.7">for</text>
<text x="241.8" y="173.7">how</text>
<text x="246.8" y="170.7">other</text>
<text x="248.8" y="173.7">this</text>
<text x="255.5" y="173.7">contraption</text>
<text x="255.7" y="170.7">notes</text>
<text x="265" y="170.7">and</text>
<text x="271.7" y="170.7">the</text>
<text x="273.3" y="173.7">works.</text>
<text x="277.6" y="170.7">Functional</text>
<text x="294" y="170.7">Description</text>
<text x="311.5" y="170.7">for</text>
<text x="203.2" y="197.9">Agnus</text>
<text x="213.1" y="197.9">Specification</text>
<text x="233.1" y="197.9">Rev C; 20/7/1988</text>
<text x="203.2" y="201">Denise</text>
<text x="214.1" y="201">Specification;</text>
<text x="235" y="201">1988</text>
<text x="243.8" y="201">(Amigawiki.de</text>
<text x="264.7" y="201">version)</text>
<text x="203.2" y="204">Motorola</text>
<text x="203.2" y="207.1">A500+</text>
<text x="214.2" y="207.1">Service</text>
<text x="217.1" y="204">MC68000</text>
<text x="225.9" y="207.1">Manual;</text>
<text x="231.7" y="204">microprocessor</text>
<text x="238.4" y="207.1">October</text>
<text x="250.9" y="207.1">1991.</text>
<text x="255.1" y="204">user</text>
<text x="262.7" y="204">manual</text>
<text x="274.7" y="204">9ed;</text>
<text x="282.3" y="204">1993.</text>
<text x="203.2" y="210.2">Amiga</text>
<text x="203.2" y="213.2">US Patent</text>
<text x="213.3" y="210.2">Hardware</text>
<text x="219.2" y="213.2">4,777,621</text>
<text x="227.9" y="210.2">Reference</text>
<text x="235.3" y="213.2">(Amiga</text>
<text x="243.5" y="210.2">Manual</text>
<text x="246.6" y="213.2">patent);</text>
<text x="255.1" y="210.2">3ed;</text>
<text x="259.3" y="213.2">11/7/1988.</text>
<text x="262.7" y="210.2">1991.</text>
<text x="203.2" y="216.3">Paula</text>
<text x="212.8" y="216.3">Dissection,</text>
<text x="229.8" y="216.3">http://forum.6502.org/viewtopic.php?f=4&amp;t=7681</text>
<text x="203.2" y="222.4">Symbols</text>
<text x="206.3" y="225.5">modified</text>
<text x="216.5" y="222.4">and</text>
<text x="220" y="225.5">to</text>
<text x="223.2" y="222.4">footprints</text>
<text x="224.4" y="225.5">make</text>
<text x="233.3" y="225.5">the</text>
<text x="238.5" y="222.4">for</text>
<text x="239.3" y="225.5">schematics</text>
<text x="244.1" y="222.4">most</text>
<text x="252.5" y="222.4">parts</text>
<text x="256.8" y="225.5">more</text>
<text x="261.3" y="222.4">were</text>
<text x="265.4" y="225.5">readable.</text>
<text x="269.2" y="222.4">downloaded</text>
<text x="281.7" y="225.5">Samacsys</text>
<text x="287.4" y="222.4">from</text>
<text x="295.5" y="222.4">Mouser/Samacsys,</text>
<text x="297.2" y="225.5">parts</text>
<text x="306" y="225.5">do</text>
<text x="311" y="225.5">not</text>
<text x="317" y="225.5">require</text>
<text x="323.9" y="222.4">and</text>
<text x="328.5" y="225.5">further</text>
<text x="330.6" y="222.4">many</text>
<text x="339.6" y="222.4">were</text>
<text x="206.3" y="228.6">attribution,</text>
<text x="206.3" y="231.6">Links</text>
<text x="215" y="231.6">to</text>
<text x="219.4" y="231.6">datasheets</text>
<text x="223.6" y="228.6">however</text>
<text x="236.3" y="231.6">are</text>
<text x="236.4" y="228.6">I am</text>
<text x="242.4" y="231.6">in</text>
<text x="244.7" y="228.6">doing</text>
<text x="246.6" y="231.6">the</text>
<text x="252.5" y="231.6">symbol</text>
<text x="254" y="228.6">so</text>
<text x="258.8" y="228.6">anyhow.</text>
<text x="264" y="231.6">metadata.</text>
<text x="206.3" y="234.7">Footprints</text>
<text x="222.1" y="234.7">and</text>
<text x="228.8" y="234.7">symbols</text>
<text x="241.9" y="234.7">for</text>
<text x="247.4" y="234.7">generic</text>
<text x="259.3" y="234.7">parts</text>
<text x="268.1" y="234.7">e.g.</text>
<text x="274.8" y="234.7">jumpers/headers</text>
<text x="300.8" y="234.7">use</text>
<text x="307.2" y="234.7">Kicad</text>
<text x="316.6" y="234.7">libraries.</text>
<text x="203.2" y="260.3">Rev Description</text>
<text x="203.2" y="263.4">0 For</text>
<text x="224" y="263.4">general</text>
<text x="236.2" y="263.4">release</text>
<text x="251.9" y="263.4">added</text>
<text x="262" y="263.4">pullup</text>
<text x="272.4" y="263.4">resistors</text>
<text x="227.8" y="266.5">design</text>
<text x="238.5" y="266.5">for</text>
<text x="244.1" y="266.5">first</text>
<text x="251.4" y="266.5">prototype</text>
<text x="266.3" y="266.5">(internal)</text>
</g>
<g font-size="2.1" fill="#840000">
<text x="301" y="273.7">File:</text>
<text x="301" y="271">Sheet:</text>
<text x="307.1" y="273.7">Bank</text>
<text x="313.8" y="273.7">Switching</text>
<text x="325.7" y="273.7">Agnus</text>
<text x="333.6" y="273.7">Card</text>
<text x="340.1" y="273.7">8375.kicad_sch</text>
<text x="301" y="281.1">Size:</text>
<text x="307.6" y="281.1">A3</text>
<text x="323" y="281.1">Date:</text>
<text x="330" y="281.1">2025-06-09</text>
<text x="386" y="281.3">Rev:</text>
<text x="392.4" y="281.3">0</text>
<text x="301" y="283.9">KiCad</text>
<text x="308.7" y="283.9">E.D.A.</text>
<text x="316.3" y="283.9">8.0.6</text>
<text x="386" y="283.9">Id:</text>
<text x="390.1" y="283.9">1/4</text>
</g>
<g font-size="1.8" fill="#840000">
<text x="35" y="11.9">1</text>
<text x="85" y="11.9">2</text>
<text x="135" y="11.9">3</text>
<text x="185" y="11.9">4</text>
<text x="235" y="11.9">5</text>
<text x="285" y="11.9">6</text>
<text x="335" y="11.9">7</text>
<text x="385" y="11.9">8</text>
<text x="10.3" y="35.9">A</text>
<text x="408.3" y="35.9">A</text>
<text x="10.3" y="85.9">B</text>
<text x="408.2" y="85.9">B</text>
<text x="10.3" y="135.9">C</text>
<text x="408.2" y="135.9">C</text>
<text x="10.3" y="185.9">D</text>
<text x="408.2" y="185.9">D</text>
<text x="10.3" y="235.9">E</text>
<text x="408.3" y="235.9">E</text>
<text x="10.3" y="285.9">F</text>
<text x="35" y="286.9">1</text>
<text x="85" y="286.9">2</text>
<text x="135" y="286.9">3</text>
<text x="185" y="286.9">4</text>
<text x="235" y="286.9">5</text>
<text x="285" y="286.9">6</text>
<text x="335" y="286.9">7</text>
<text x="385" y="286.9">8</text>
<text x="408.3" y="285.9">F</text>
</g>
<g font-size="1.8" fill="#848400">
<text x="25.4" y="127.5">File:</text>
<text x="30.6" y="127.5">Page</text>
<text x="36.5" y="127.5">02</text>
<text x="40" y="127.5">-</text>
<text x="42.8" y="127.5">Agnus.kicad_sch</text>
<text x="25.4" y="152.9">File:</text>
<text x="30.6" y="152.9">Page</text>
<text x="36.5" y="152.9">03</text>
<text x="40" y="152.9">-</text>
<text x="42.8" y="152.9">CPLD.kicad_sch</text>
<text x="25.4" y="178.3">File:</text>
<text x="30.6" y="178.3">Page</text>
<text x="36.5" y="178.3">04</text>
<text x="40" y="178.3">-</text>
<text x="42.8" y="178.3">RAM.kicad_sch</text>
</g>
<g font-size="1.8" fill="#0000c2">
<text x="25.4" y="207.2">LICENSING:</text>
<text x="25.4" y="209.2">Design</text>
<text x="32.9" y="209.2">is</text>
<text x="35.7" y="209.2">open</text>
<text x="41.4" y="209.2">source</text>
<text x="48.8" y="209.2">hardware.</text>
<text x="25.4" y="211.2">1.</text>
<text x="25.4" y="213.3">2.</text>
<text x="28.4" y="211.2">Any</text>
<text x="28.4" y="213.3">No</text>
<text x="28.9" y="215.3">by</text>
<text x="32" y="213.3">person,</text>
<text x="32.2" y="215.3">anyone</text>
<text x="32.8" y="211.2">and</text>
<text x="37.4" y="211.2">all</text>
<text x="40" y="215.3">as</text>
<text x="40.2" y="213.3">business,</text>
<text x="41" y="211.2">derivative</text>
<text x="43.4" y="215.3">a</text>
<text x="45.7" y="215.3">result</text>
<text x="50.2" y="213.3">or</text>
<text x="51.3" y="211.2">designs</text>
<text x="52.3" y="215.3">of</text>
<text x="53.3" y="213.3">other</text>
<text x="55.3" y="215.3">using</text>
<text x="59.3" y="213.3">entity</text>
<text x="59.7" y="211.2">must</text>
<text x="61.6" y="215.3">this</text>
<text x="65.5" y="211.2">also</text>
<text x="65.8" y="213.3">associated</text>
<text x="66.3" y="215.3">design.</text>
<text x="70.6" y="211.2">be</text>
<text x="74" y="211.2">open</text>
<text x="75.4" y="215.3">If</text>
<text x="77.1" y="213.3">with</text>
<text x="77.9" y="215.3">you</text>
<text x="79.7" y="211.2">source.</text>
<text x="82.1" y="213.3">this</text>
<text x="82.3" y="215.3">do</text>
<text x="85.8" y="215.3">not</text>
<text x="86.8" y="213.3">design</text>
<text x="90" y="215.3">accept</text>
<text x="94.1" y="213.3">shall</text>
<text x="97.5" y="215.3">this</text>
<text x="99.9" y="213.3">be</text>
<text x="102.1" y="215.3">condition</text>
<text x="103.3" y="213.3">liable</text>
<text x="109.8" y="213.3">for</text>
<text x="112.1" y="215.3">do</text>
<text x="113.7" y="213.3">any</text>
<text x="115.5" y="215.3">not</text>
<text x="118.1" y="213.3">damages</text>
<text x="119.7" y="215.3">build</text>
<text x="125.6" y="215.3">the</text>
<text x="127.7" y="213.3">incurred</text>
<text x="129.8" y="215.3">project.</text>
<text x="25.4" y="217.4">3.</text>
<text x="25.4" y="219.4">5.</text>
<text x="25.4" y="221.5">5.</text>
<text x="28.4" y="217.4">Free</text>
<text x="28.4" y="219.4">Free</text>
<text x="28.4" y="221.5">CERN Open</text>
<text x="33.6" y="217.4">for</text>
<text x="33.6" y="219.4">for</text>
<text x="37.4" y="217.4">private</text>
<text x="37.4" y="219.4">anyone</text>
<text x="40.5" y="221.5">Hardware</text>
<text x="45.1" y="217.4">use</text>
<text x="45.3" y="219.4">to</text>
<text x="48.3" y="219.4">make</text>
<text x="49.5" y="217.4">by</text>
<text x="50.4" y="221.5">Licence</text>
<text x="52.8" y="217.4">anyone.</text>
<text x="54.4" y="219.4">for</text>
<text x="58.3" y="219.4">sale.</text>
<text x="58.7" y="221.5">Version</text>
<text x="66.8" y="221.5">2</text>
<text x="71.9" y="221.5">Strongly</text>
<text x="80.9" y="221.5">Reciprocal</text>
<text x="25.4" y="225.6">6.</text>
<text x="27.7" y="227.6">their</text>
<text x="28.4" y="225.6">Any</text>
<text x="28.9" y="223.5">CERN-OHL-S)</text>
<text x="32.8" y="225.6">portions</text>
<text x="33.3" y="227.6">licenses</text>
<text x="41.7" y="225.6">of</text>
<text x="42.2" y="227.6">are</text>
<text x="44" y="223.5">license</text>
<text x="44.7" y="225.6">this</text>
<text x="46.4" y="227.6">not</text>
<text x="49.4" y="225.6">design</text>
<text x="50.6" y="227.6">compatible</text>
<text x="51.9" y="223.5">applies,</text>
<text x="56.7" y="225.6">from</text>
<text x="60.5" y="223.5">subject</text>
<text x="62.2" y="227.6">with</text>
<text x="62.3" y="225.6">other</text>
<text x="67.2" y="227.6">CERN-OHL-S</text>
<text x="68.3" y="225.6">projects</text>
<text x="68.5" y="223.5">to</text>
<text x="71.5" y="223.5">conditions</text>
<text x="77.1" y="225.6">shall</text>
<text x="81.4" y="227.6">or</text>
<text x="82.5" y="223.5">1-3</text>
<text x="82.9" y="225.6">be</text>
<text x="84.5" y="227.6">the</text>
<text x="86.4" y="225.6">licensed</text>
<text x="87.7" y="223.5">above.</text>
<text x="88.7" y="227.6">conditions</text>
<text x="95.4" y="225.6">according</text>
<text x="99.6" y="227.6">above.</text>
<text x="105.9" y="225.6">to</text>
<text x="108.9" y="225.6">their</text>
<text x="114.4" y="225.6">respective</text>
<text x="125.2" y="225.6">licenses</text>
<text x="25.4" y="229.6">7.</text>
<text x="25.4" y="233.7">DISCLAIMER:</text>
<text x="28.4" y="229.6">All</text>
<text x="32" y="229.6">Other</text>
<text x="38.2" y="229.6">Rights</text>
<text x="45.3" y="229.6">Reserved.</text>
<text x="25.4" y="235.8">This</text>
<text x="25.4" y="237.8">Constructors</text>
<text x="25.4" y="239.9">and</text>
<text x="30" y="239.9">advanced</text>
<text x="30.3" y="235.8">is</text>
<text x="33.1" y="235.8">an</text>
<text x="36.6" y="235.8">experimental</text>
<text x="38.6" y="237.8">will</text>
<text x="40.1" y="239.9">soldering,</text>
<text x="43" y="237.8">require</text>
<text x="50" y="235.8">hobbyist</text>
<text x="50.6" y="239.9">electronics,</text>
<text x="50.9" y="237.8">equipment</text>
<text x="59.1" y="235.8">project</text>
<text x="61.8" y="237.8">including</text>
<text x="62.9" y="239.9">and</text>
<text x="66.8" y="235.8">which</text>
<text x="67.5" y="239.9">troubleshooting</text>
<text x="71.7" y="237.8">soldering</text>
<text x="73.3" y="235.8">may</text>
<text x="78.3" y="235.8">not</text>
<text x="81.7" y="237.8">and</text>
<text x="82.5" y="235.8">work.</text>
<text x="83.5" y="239.9">skills.</text>
<text x="86.3" y="237.8">rework,</text>
<text x="89.7" y="235.8">There</text>
<text x="94.2" y="237.8">test</text>
<text x="96" y="235.8">are</text>
<text x="99" y="237.8">gear,</text>
<text x="100.2" y="235.8">probably</text>
<text x="104.9" y="237.8">oscilloscope,</text>
<text x="109.5" y="235.8">design</text>
<text x="116.9" y="235.8">flaws</text>
<text x="118.5" y="237.8">CPLD</text>
<text x="122.9" y="235.8">and</text>
<text x="124.5" y="237.8">programmer,</text>
<text x="127.6" y="235.8">faults.</text>
<text x="25.4" y="244">If</text>
<text x="27.9" y="244">you</text>
<text x="32.3" y="244">choose</text>
<text x="40.2" y="244">to</text>
<text x="43.2" y="244">construct</text>
<text x="53.3" y="244">this</text>
<text x="57.9" y="244">project</text>
<text x="65.7" y="244">please</text>
<text x="73" y="244">assume</text>
<text x="81.4" y="244">there</text>
<text x="87.4" y="244">will</text>
<text x="91.8" y="244">be</text>
<text x="95.2" y="244">no</text>
<text x="98.7" y="244">support</text>
<text x="107" y="244">available</text>
<text x="116.7" y="244">to</text>
<text x="119.8" y="244">help</text>
<text x="125" y="244">you</text>
<text x="25.4" y="246">it</text>
<text x="25.4" y="248">else</text>
<text x="27.9" y="246">working.</text>
<text x="30.4" y="248">do</text>
<text x="33.9" y="248">not</text>
<text x="38" y="246">You</text>
<text x="38.1" y="248">blame</text>
<text x="42.6" y="246">are</text>
<text x="45" y="248">anyone</text>
<text x="46.8" y="246">on</text>
<text x="50.3" y="246">your</text>
<text x="52.8" y="248">but</text>
<text x="55.5" y="246">own.</text>
<text x="57" y="248">yourself.</text>
<text x="60.9" y="246">If</text>
<text x="63.4" y="246">you</text>
<text x="67.5" y="248">You</text>
<text x="67.8" y="246">can't</text>
<text x="72.1" y="248">were</text>
<text x="73.7" y="246">get</text>
<text x="77.6" y="248">warned!</text>
<text x="77.9" y="246">it</text>
<text x="80.4" y="246">working</text>
<text x="88.7" y="246">or</text>
<text x="91.8" y="246">break</text>
<text x="98.2" y="246">your</text>
<text x="103.4" y="246">Amiga</text>
<text x="110.3" y="246">chipset</text>
<text x="118.3" y="246">or</text>
<text x="121.4" y="246">something</text>
<text x="25.4" y="252.1">No</text>
<text x="25.4" y="254.2">or</text>
<text x="28.5" y="254.2">injury</text>
<text x="29.1" y="252.1">person</text>
<text x="34.9" y="254.2">as</text>
<text x="36.6" y="252.1">or</text>
<text x="38.3" y="254.2">a</text>
<text x="39.7" y="252.1">organisation</text>
<text x="40.6" y="254.2">result</text>
<text x="47.2" y="254.2">of</text>
<text x="50.3" y="254.2">someone</text>
<text x="52.6" y="252.1">associated</text>
<text x="59.8" y="254.2">using</text>
<text x="64" y="252.1">with</text>
<text x="66" y="254.2">this</text>
<text x="69" y="252.1">this</text>
<text x="70.7" y="254.2">board.</text>
<text x="73.6" y="252.1">project</text>
<text x="81.4" y="252.1">accepts</text>
<text x="89.9" y="252.1">any</text>
<text x="94.3" y="252.1">liability</text>
<text x="102.6" y="252.1">or</text>
<text x="105.7" y="252.1">responsibility</text>
<text x="119.6" y="252.1">for</text>
<text x="123.4" y="252.1">damages</text>
<text x="25.4" y="258.3">You</text>
<text x="25.4" y="262.4">That</text>
<text x="30" y="258.3">agree</text>
<text x="30.6" y="262.4">said,</text>
<text x="36.3" y="262.4">remember</text>
<text x="36.4" y="258.3">to</text>
<text x="39.4" y="258.3">these</text>
<text x="45.7" y="258.3">terms</text>
<text x="46.8" y="262.4">it</text>
<text x="49.3" y="262.4">is</text>
<text x="52.1" y="262.4">a</text>
<text x="52.2" y="258.3">if</text>
<text x="54.4" y="262.4">hobby</text>
<text x="54.7" y="258.3">you</text>
<text x="59.1" y="258.3">have</text>
<text x="61.2" y="262.4">and</text>
<text x="64.6" y="258.3">the</text>
<text x="65.8" y="262.4">the</text>
<text x="68.8" y="258.3">board</text>
<text x="69.9" y="262.4">whole</text>
<text x="75.3" y="258.3">fabricated</text>
<text x="76.5" y="262.4">point</text>
<text x="82.4" y="262.4">is</text>
<text x="85.2" y="262.4">to</text>
<text x="86.1" y="258.3">or</text>
<text x="88.3" y="262.4">enjoy</text>
<text x="89.2" y="258.3">you</text>
<text x="93.7" y="258.3">obtain</text>
<text x="94.4" y="262.4">making</text>
<text x="100.8" y="258.3">a</text>
<text x="102.3" y="262.4">it</text>
<text x="103.1" y="258.3">fabricated</text>
<text x="104.8" y="262.4">and</text>
<text x="109.5" y="262.4">to</text>
<text x="112.5" y="262.4">get</text>
<text x="113.9" y="258.3">board.</text>
<text x="116.6" y="262.4">satisfaction</text>
<text x="128.9" y="262.4">from</text>
<text x="25.4" y="264.4">having</text>
<text x="25.4" y="266.5">and</text>
<text x="30" y="266.5">finish</text>
<text x="32.7" y="264.4">made</text>
<text x="36.5" y="266.5">it</text>
<text x="39" y="266.5">another</text>
<text x="39" y="264.4">a</text>
<text x="41.3" y="264.4">unique</text>
<text x="47.3" y="266.5">day.</text>
<text x="48.8" y="264.4">piece</text>
<text x="55" y="264.4">of</text>
<text x="58" y="264.4">hardware.</text>
<text x="69.5" y="264.4">Remember</text>
<text x="80.6" y="264.4">to</text>
<text x="83.6" y="264.4">have</text>
<text x="89.1" y="264.4">fun.</text>
<text x="95.1" y="264.4">If</text>
<text x="97.6" y="264.4">you</text>
<text x="102" y="264.4">start</text>
<text x="107.6" y="264.4">cracking</text>
<text x="116.8" y="264.4">the</text>
<text x="121" y="264.4">shits</text>
<text x="126.7" y="264.4">walk</text>
<text x="132" y="264.4">away</text>
</g>
</svg>
